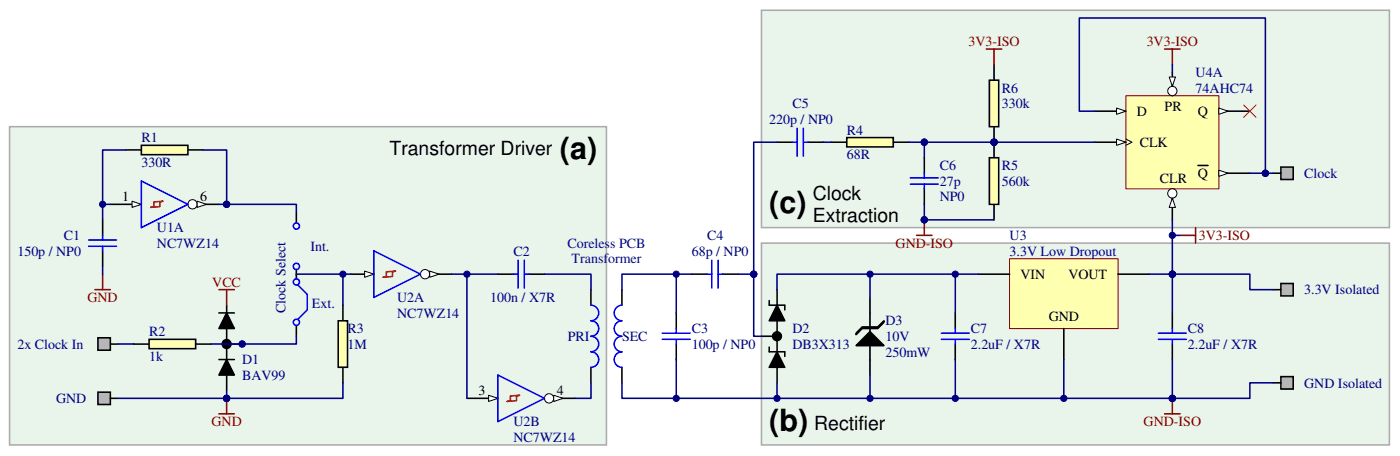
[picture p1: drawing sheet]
<svg xmlns="http://www.w3.org/2000/svg" width="379mm" height="123mm" viewBox="0 0 379 123" stroke-linecap="round" stroke-linejoin="round" font-family="sans-serif">
<path d="M2.6 34.2h161.5v86h-161.5z" fill-rule="evenodd" fill="#e9f5eb"/>
<path d="M2.6 34.2h161.5v86h-161.5z" fill="none" stroke="#ababab" stroke-width=".42"/>
<path d="M206 2.8h169.8v58.7h-169.8z" fill-rule="evenodd" fill="#e9f5eb"/>
<path d="M206 2.8h169.8v58.7h-169.8z" fill="none" stroke="#ababab" stroke-width=".42"/>
<path d="M206 65.7h169.8v54.5h-169.8z" fill-rule="evenodd" fill="#e9f5eb"/>
<path d="M206 65.7h169.8v54.5h-169.8z" fill="none" stroke="#ababab" stroke-width=".42"/>
<path d="M159.9 78.3v4.1M168.2 78.3v4.1M159.9 99.2v4.2M168.2 99.2v4.2M258.4 84.5v4.3M258.4 92.9v4.2" fill="none" stroke="#000" stroke-width=".42"/>
<path d="M159.9 82.4a2.11 2.11 0 0 1 2.1 2.2 2.11 2.11 0 0 1-2.1 2.1 2.1 2.1 0 0 1 2.1 2.1 2.1 2.1 0 0 1-2.1 2 2.1 2.1 0 0 1 2.1 2.1 2.1 2.1 0 0 1-2.1 2.1 2.1 2.1 0 0 1 2.1 2.1 2.1 2.1 0 0 1-2.1 2.1M168.2 82.4a2.11 2.11 0 0 0-2.1 2.2 2.11 2.11 0 0 0 2.1 2.1 2.1 2.1 0 0 0-2.1 2.1 2.1 2.1 0 0 0 2.1 2 2.1 2.1 0 0 0-2.1 2.1 2.1 2.1 0 0 0 2.1 2.1 2.1 2.1 0 0 0-2.1 2.1 2.1 2.1 0 0 0 2.1 2.1M254.6 91.7h7.6M254.6 90h7.6M258.4 88.8v1.2M258.4 91.7v1.2" fill="none" stroke="#00f" stroke-width=".42"/>
<path d="M258.4 74.1v10.4" fill="none" stroke="#000080" stroke-width=".42"/>
<circle cx="258.4" cy="74.1" r=".84" fill="#000080"/>
<circle cx="258.4" cy="74.1" r=".84" fill="none" stroke="#000080" stroke-width=".27"/>
<path d="M182.9 84.5v4.3M182.9 92.9v4.2" fill="none" stroke="#000" stroke-width=".42"/>
<path d="M179.1 90h7.6M179.1 91.7h7.6M182.9 88.8v1.2M182.9 91.7v1.2" fill="none" stroke="#00f" stroke-width=".42"/>
<path d="M273.1 69.9h29.4v18.9h-29.4z" fill="#ffffb0"/>
<path d="M273.1 69.9h29.4v18.9h-29.4z" fill="none" stroke="#800000" stroke-width=".27"/>
<path d="M264.7 74.1h8.4M302.4 74.1h8.4M287.8 88.8v8.3M317.1 84.5v4.3M317.1 92.9v4.2" fill="none" stroke="#000" stroke-width=".42"/>
<path d="M313.4 91.7h7.5M313.4 90h7.5M317.1 88.8v1.2M317.1 91.7v1.2" fill="none" stroke="#00f" stroke-width=".42"/>
<path d="M258.4 97.1v10.5" fill="none" stroke="#000080" stroke-width=".42"/>
<circle cx="258.4" cy="107.6" r=".84" fill="#000080"/>
<circle cx="258.4" cy="107.6" r=".84" fill="none" stroke="#000080" stroke-width=".27"/>
<path d="M182.9 74.1v10.4" fill="none" stroke="#000080" stroke-width=".42"/>
<circle cx="182.9" cy="74.1" r=".83" fill="#000080"/>
<circle cx="182.9" cy="74.1" r=".83" fill="none" stroke="#000080" stroke-width=".27"/>
<path d="M134.7 74.1h4.2M143.1 74.1h4.2M187.1 74.1h4.2M195.5 74.1h4.2M233.2 88.3h4.2l1.7-1.6v.4l-1.7 1.7h-4.2l-1.6 1.6v-.4zM235.3 89.6l3.8 3.8h-7.5zM235.3 80.3v21" fill="none" stroke="#000" stroke-width=".42"/>
<path d="M138.9 74.1h1.3M140.2 70.3v7.5M141.8 74.1h1.3M141.8 70.3v7.5M191.3 74.1h1.3M192.6 70.3v7.5M194.3 74.1h1.2M194.3 70.3v7.5" fill="none" stroke="#00f" stroke-width=".42"/>
<g fill="#000">
<path d="M235.3 89.6l3.8 3.8h-7.5z"/>
<path d="M233.2 88.3h4.2l1.7-1.6v.4l-1.7 1.7h-4.2l-1.6 1.6v-.4z" fill-rule="evenodd"/>
</g>
<path d="M235.3 101.3v6.3" fill="none" stroke="#000080" stroke-width=".42"/>
<circle cx="235.3" cy="107.6" r=".84" fill="#000080"/>
<circle cx="235.3" cy="107.6" r=".84" fill="none" stroke="#000080" stroke-width=".27"/>
<path d="M210.2 78.3v4.1M206 90.8h4.2M208.1 93.8v1.2h4.2v1.3M208.1 81.2v1.2h4.2v1.3M210.2 95l2.1 4.2h-4.2zM210.2 82.4l2.1 4.3h-4.2zM210.2 86.7v8.3M210.2 99.2v4.2" fill="none" stroke="#000" stroke-width=".42"/>
<g fill="#000">
<path d="M210.2 95l2.1 4.2h-4.2zM210.2 82.4l2.1 4.3h-4.2z"/>
<circle cx="210.2" cy="90.8" r="1.26"/>
</g>
<circle cx="210.2" cy="90.8" r="1.26" fill="none" stroke="#000" stroke-width=".27"/>
<path d="M182.9 97.1v10.5" fill="none" stroke="#000080" stroke-width=".42"/>
<circle cx="182.9" cy="107.6" r=".83" fill="#000080"/>
<circle cx="182.9" cy="107.6" r=".83" fill="none" stroke="#000080" stroke-width=".27"/>
<path d="M187.1 74.1h-18.9v4.2M210.2 103.4v4.2" fill="none" stroke="#000080" stroke-width=".42"/>
<circle cx="210.2" cy="107.6" r=".83" fill="#000080"/>
<circle cx="210.2" cy="107.6" r=".83" fill="none" stroke="#000080" stroke-width=".27"/>
<path d="M235.3 74.1v6.2" fill="none" stroke="#000080" stroke-width=".42"/>
<circle cx="235.3" cy="74.1" r=".84" fill="#000080"/>
<circle cx="235.3" cy="74.1" r=".84" fill="none" stroke="#000080" stroke-width=".27"/>
<path d="M94.9 74.1h6.2" fill="none" stroke="#000" stroke-width=".42"/>
<path d="M98.6 73.2l2.5 .9-2.5 .8z" fill="#fff"/>
<path d="M98.6 73.2l2.5 .9-2.5 .8z" fill="none" stroke="#000" stroke-width=".27"/>
<path d="M113.7 74.1h8.4" fill="none" stroke="#000" stroke-width=".42"/>
<circle cx="115" cy="74.1" r="1.26" fill="#fff"/>
<circle cx="115" cy="74.1" r="1.26" fill="none" stroke="#000" stroke-width=".27"/>
<path d="M116.2 73.2l2.6 .9-2.6 .8z" fill="#fff"/>
<path d="M116.2 73.2l2.6 .9-2.6 .8z" fill="none" stroke="#000" stroke-width=".27"/>
<path d="M101.1 67.8l12.6 6.3-12.6 6.2z" fill="none" stroke="#00f" stroke-width=".42"/>
<path d="M104.5 73.4l2.5-.2-.8 .2v1.3l-2.5 .2 .8-.2z" fill="none" stroke="#f00" stroke-width=".42"/>
<path d="M147.3 107.6h8.4" fill="none" stroke="#000" stroke-width=".42"/>
<circle cx="148.5" cy="107.6" r="1.26" fill="#fff"/>
<circle cx="148.5" cy="107.6" r="1.26" fill="none" stroke="#000" stroke-width=".27"/>
<path d="M149.8 106.8l2.5 .8-2.5 .9z" fill="#fff"/>
<path d="M149.8 106.8l2.5 .8-2.5 .9z" fill="none" stroke="#000" stroke-width=".27"/>
<path d="M126.3 107.6h8.4" fill="none" stroke="#000" stroke-width=".42"/>
<path d="M132.2 106.8l2.5 .8-2.5 .9z" fill="#fff"/>
<path d="M132.2 106.8l2.5 .8-2.5 .9z" fill="none" stroke="#000" stroke-width=".27"/>
<path d="M134.7 101.3l12.6 6.3-12.6 6.3z" fill="none" stroke="#00f" stroke-width=".42"/>
<path d="M138.1 107l2.5-.2-.9 .2v1.2l-2.5 .3 .9-.3z" fill="none" stroke="#f00" stroke-width=".42"/>
<path d="M122.1 74.1h12.6M147.3 74.1h12.6v4.2" fill="none" stroke="#000080" stroke-width=".42"/>
<path d="M29.9 55.2h8.3" fill="none" stroke="#000" stroke-width=".42"/>
<path d="M35.7 54.4l2.5 .8-2.5 .8z" fill="#fff"/>
<path d="M35.7 54.4l2.5 .8-2.5 .8z" fill="none" stroke="#000" stroke-width=".27"/>
<path d="M50.8 55.2h8.4" fill="none" stroke="#000" stroke-width=".42"/>
<circle cx="52.1" cy="55.2" r="1.25" fill="#fff"/>
<circle cx="52.1" cy="55.2" r="1.25" fill="none" stroke="#000" stroke-width=".27"/>
<path d="M53.3 54.4l2.5 .8-2.5 .8z" fill="#fff"/>
<path d="M53.3 54.4l2.5 .8-2.5 .8z" fill="none" stroke="#000" stroke-width=".27"/>
<path d="M38.2 48.9l12.6 6.3-12.6 6.3zM24 66.5h7.5M24 64.8h7.5M27.8 63.6v1.2M27.8 66.5v1.3" fill="none" stroke="#00f" stroke-width=".42"/>
<path d="M41.6 54.6l2.5-.2-.8 .2v1.2l-2.5 .2 .8-.2z" fill="none" stroke="#f00" stroke-width=".42"/>
<path d="M27.8 59.4v4.2M34 40.5h4.2M50.8 40.5h4.2M27.8 67.8v4.2" fill="none" stroke="#000" stroke-width=".42"/>
<path d="M38.2 39.3h12.6v2.5h-12.6z" fill-rule="evenodd" fill="#ffffb0"/>
<path d="M38.2 39.3h12.6v2.5h-12.6z" fill="none" stroke="#000" stroke-width=".42"/>
<path d="M25.7 78.3h4.2M27.8 74.1v4.2" fill="none" stroke="#800000" stroke-width=".42"/>
<path d="M27.8 72v2.1M159.9 103.4v4.2h-4.2" fill="none" stroke="#000080" stroke-width=".42"/>
<path d="M346.5 76.6h3.3v3.3h-3.3z" fill-rule="evenodd" fill="#b7b7b7"/>
<path d="M344.4 78.3h2.1M346.5 76.6h3.3v3.3h-3.3z" fill="none" stroke="#000" stroke-width=".42"/>
<path d="M264.7 74.1h-54.5v4.2" fill="none" stroke="#000080" stroke-width=".42"/>
<path d="M346.5 101.7h3.3v3.4h-3.3z" fill-rule="evenodd" fill="#b7b7b7"/>
<path d="M344.4 103.4h2.1M346.5 101.7h3.3v3.4h-3.3z" fill="none" stroke="#000" stroke-width=".42"/>
<path d="M317.1 97.1v10.5" fill="none" stroke="#000080" stroke-width=".42"/>
<circle cx="317.1" cy="107.6" r=".84" fill="#000080"/>
<circle cx="317.1" cy="107.6" r=".84" fill="none" stroke="#000080" stroke-width=".27"/>
<path d="M126.3 74.1v33.5" fill="none" stroke="#000080" stroke-width=".42"/>
<circle cx="126.3" cy="74.1" r=".84" fill="#000080"/>
<circle cx="126.3" cy="74.1" r=".84" fill="none" stroke="#000080" stroke-width=".27"/>
<path d="M287.8 97.1v10.5" fill="none" stroke="#000080" stroke-width=".42"/>
<circle cx="287.8" cy="107.6" r=".84" fill="#000080"/>
<circle cx="287.8" cy="107.6" r=".84" fill="none" stroke="#000080" stroke-width=".27"/>
<path d="M168.2 103.4v4.2h148.9" fill="none" stroke="#000080" stroke-width=".42"/>
<circle cx="317.1" cy="107.6" r=".84" fill="#000080"/>
<circle cx="317.1" cy="107.6" r=".84" fill="none" stroke="#000080" stroke-width=".27"/>
<path d="M317.1 74.1v10.4" fill="none" stroke="#000080" stroke-width=".42"/>
<circle cx="317.1" cy="74.1" r=".84" fill="#000080"/>
<circle cx="317.1" cy="74.1" r=".84" fill="none" stroke="#000080" stroke-width=".27"/>
<path d="M310.8 74.1h6.3" fill="none" stroke="#000080" stroke-width=".42"/>
<circle cx="317.1" cy="74.1" r=".84" fill="#000080"/>
<circle cx="317.1" cy="74.1" r=".84" fill="none" stroke="#000080" stroke-width=".27"/>
<path d="M27.8 55.2h2.1" fill="none" stroke="#000080" stroke-width=".42"/>
<circle cx="27.8" cy="55.2" r=".83" fill="#000080"/>
<circle cx="27.8" cy="55.2" r=".83" fill="none" stroke="#000080" stroke-width=".27"/>
<path d="M80.2 57.3v2.9M80.2 72.8v2.5M80.2 87.9v2.9" fill="none" stroke="#000" stroke-width=".42"/>
<circle cx="80.2" cy="74.1" r=".21" fill="#000"/>
<g fill="none" stroke="#00f" stroke-width=".42">
<path d="M80.6 77l2.5 2.5v4.2l-2.5 2.5"/>
<circle cx="80.2" cy="61.1" r=".84"/>
<circle cx="80.2" cy="72" r=".84"/>
<circle cx="80.2" cy="76.2" r=".84"/>
<circle cx="80.2" cy="87.1" r=".84"/>
</g>
<path d="M59.2 55.2h2.1" fill="none" stroke="#000080" stroke-width=".42"/>
<circle cx="61.3" cy="55.2" r=".83" fill="#000080"/>
<circle cx="61.3" cy="55.2" r=".83" fill="none" stroke="#000080" stroke-width=".27"/>
<path d="M61.3 55.2h18.9v2.1" fill="none" stroke="#000080" stroke-width=".42"/>
<circle cx="61.3" cy="55.2" r=".83" fill="#000080"/>
<circle cx="61.3" cy="55.2" r=".83" fill="none" stroke="#000080" stroke-width=".27"/>
<path d="M26.5 91.2h3.4v3.4h-3.4z" fill-rule="evenodd" fill="#b7b7b7"/>
<path d="M26.5 91.2h3.4v3.4h-3.4zM29.9 92.9h2.1" fill="none" stroke="#000" stroke-width=".42"/>
<path d="M26.5 105.9h3.4v3.4h-3.4z" fill-rule="evenodd" fill="#b7b7b7"/>
<path d="M59.2 97.1h4.2M59.2 84.5h4.2M61.3 97.1l2.1 4.2h-4.2zM61.3 84.5l2.1 4.3h-4.2zM61.3 82.4v2.1M61.3 88.8v8.3M61.3 92.9h4.2M26.5 105.9h3.4v3.4h-3.4zM29.9 107.6h2.1M61.3 101.3v4.2" fill="none" stroke="#000" stroke-width=".42"/>
<path d="M61.3 84.5l2.1 4.3h-4.2zM61.3 97.1l2.1 4.2h-4.2z" fill="#000"/>
<circle cx="65.5" cy="92.9" r=".84" fill="#000080"/>
<circle cx="65.5" cy="92.9" r=".84" fill="none" stroke="#000080" stroke-width=".27"/>
<circle cx="61.3" cy="92.9" r="1.26" fill="#000"/>
<circle cx="61.3" cy="92.9" r="1.26" fill="none" stroke="#000" stroke-width=".27"/>
<circle cx="65.5" cy="92.9" r=".84" fill="#000080"/>
<circle cx="65.5" cy="92.9" r=".84" fill="none" stroke="#000080" stroke-width=".27"/>
<path d="M59.2 78.3h4.2M61.3 78.3v4.1" fill="none" stroke="#800000" stroke-width=".42"/>
<path d="M32 92.9h4.1M80.2 90.8v2.1h-23.1" fill="none" stroke="#000080" stroke-width=".42"/>
<path d="M36.1 92.9h4.2M52.9 92.9h4.2" fill="none" stroke="#000" stroke-width=".42"/>
<path d="M40.3 91.7h12.6v2.5h-12.6z" fill-rule="evenodd" fill="#ffffb0"/>
<path d="M210.2 38.4h4.2M218.6 38.4h4.2M40.3 91.7h12.6v2.5h-12.6z" fill="none" stroke="#000" stroke-width=".42"/>
<path d="M210.2 38.4h-6.3v35.7M34 40.5h-6.2v18.9" fill="none" stroke="#000080" stroke-width=".42"/>
<path d="M214.4 38.4h1.2M215.6 34.6v7.6M217.3 38.4h1.3M217.3 34.6v7.6" fill="none" stroke="#00f" stroke-width=".42"/>
<circle cx="203.9" cy="74.1" r=".84" fill="#000080"/>
<circle cx="203.9" cy="74.1" r=".84" fill="none" stroke="#000080" stroke-width=".27"/>
<path d="M224.9 38.4h4.2M241.6 38.4h4.2" fill="none" stroke="#000" stroke-width=".42"/>
<path d="M229.1 37.2h12.5v2.5h-12.5z" fill-rule="evenodd" fill="#ffffb0"/>
<path d="M229.1 37.2h12.5v2.5h-12.5zM250 42.6v4.2M250 51v4.2" fill="none" stroke="#000" stroke-width=".42"/>
<path d="M246.3 48.1h7.5M246.3 49.7h7.5M250 46.8v1.3M250 49.7v1.3" fill="none" stroke="#00f" stroke-width=".42"/>
<path d="M59.2 111.8h4.2M61.3 107.6v4.2" fill="none" stroke="#800000" stroke-width=".42"/>
<circle cx="61.3" cy="107.6" r=".83" fill="#000080"/>
<circle cx="61.3" cy="107.6" r=".83" fill="none" stroke="#000080" stroke-width=".27"/>
<path d="M32 107.6h29.3" fill="none" stroke="#000080" stroke-width=".42"/>
<circle cx="61.3" cy="107.6" r=".83" fill="#000080"/>
<circle cx="61.3" cy="107.6" r=".83" fill="none" stroke="#000080" stroke-width=".27"/>
<path d="M61.3 105.5v2.1" fill="none" stroke="#000080" stroke-width=".42"/>
<circle cx="61.3" cy="107.6" r=".83" fill="#000080"/>
<circle cx="61.3" cy="107.6" r=".83" fill="none" stroke="#000080" stroke-width=".27"/>
<path d="M315 111.8h4.2M317.1 107.6v4.2" fill="none" stroke="#800000" stroke-width=".42"/>
<circle cx="317.1" cy="107.6" r=".84" fill="#000080"/>
<circle cx="317.1" cy="107.6" r=".84" fill="none" stroke="#000080" stroke-width=".27"/>
<path d="M203.9 74.1v16.7h2.1" fill="none" stroke="#000080" stroke-width=".42"/>
<circle cx="203.9" cy="74.1" r=".84" fill="#000080"/>
<circle cx="203.9" cy="74.1" r=".84" fill="none" stroke="#000080" stroke-width=".27"/>
<path d="M199.7 74.1h4.2" fill="none" stroke="#000080" stroke-width=".42"/>
<circle cx="203.9" cy="74.1" r=".84" fill="#000080"/>
<circle cx="203.9" cy="74.1" r=".84" fill="none" stroke="#000080" stroke-width=".27"/>
<path d="M55 40.5h6.3v14.7" fill="none" stroke="#000080" stroke-width=".42"/>
<circle cx="61.3" cy="55.2" r=".83" fill="#000080"/>
<circle cx="61.3" cy="55.2" r=".83" fill="none" stroke="#000080" stroke-width=".27"/>
<path d="M250 59.4v4.2M247.9 63.6h4.2" fill="none" stroke="#800000" stroke-width=".42"/>
<circle cx="250" cy="59.4" r=".84" fill="#000080"/>
<circle cx="250" cy="59.4" r=".84" fill="none" stroke="#000080" stroke-width=".27"/>
<path d="M222.8 38.4h2.1" fill="none" stroke="#000080" stroke-width=".42"/>
<path d="M268.9 38.4v4.2" fill="none" stroke="#000" stroke-width=".42"/>
<circle cx="268.9" cy="38.4" r=".84" fill="#000080"/>
<circle cx="268.9" cy="38.4" r=".84" fill="none" stroke="#000080" stroke-width=".27"/>
<path d="M268.9 55.2v4.2" fill="none" stroke="#000" stroke-width=".42"/>
<path d="M267.6 42.6h2.6v12.6h-2.6z" fill-rule="evenodd" fill="#ffffb0"/>
<path d="M267.6 42.6h2.6v12.6h-2.6z" fill="none" stroke="#000" stroke-width=".42"/>
<circle cx="268.9" cy="38.4" r=".84" fill="#000080"/>
<circle cx="268.9" cy="38.4" r=".84" fill="none" stroke="#000080" stroke-width=".27"/>
<path d="M268.9 17.5v4.2M268.9 34.2v4.2" fill="none" stroke="#000" stroke-width=".42"/>
<circle cx="268.9" cy="38.4" r=".84" fill="#000080"/>
<circle cx="268.9" cy="38.4" r=".84" fill="none" stroke="#000080" stroke-width=".27"/>
<path d="M267.6 21.7h2.6v12.5h-2.6z" fill-rule="evenodd" fill="#ffffb0"/>
<path d="M267.6 21.7h2.6v12.5h-2.6z" fill="none" stroke="#000" stroke-width=".42"/>
<circle cx="268.9" cy="38.4" r=".84" fill="#000080"/>
<circle cx="268.9" cy="38.4" r=".84" fill="none" stroke="#000080" stroke-width=".27"/>
<path d="M250 38.4v4.2" fill="none" stroke="#000080" stroke-width=".42"/>
<circle cx="250" cy="38.4" r=".84" fill="#000080"/>
<circle cx="250" cy="38.4" r=".84" fill="none" stroke="#000080" stroke-width=".27"/>
<path d="M250 38.4h18.9" fill="none" stroke="#000080" stroke-width=".42"/>
<circle cx="250" cy="38.4" r=".84" fill="#000080"/>
<circle cx="250" cy="38.4" r=".84" fill="none" stroke="#000080" stroke-width=".27"/>
<circle cx="268.9" cy="38.4" r=".84" fill="#000080"/>
<circle cx="268.9" cy="38.4" r=".84" fill="none" stroke="#000080" stroke-width=".27"/>
<path d="M266.8 13.3h4.2M268.9 13.3v4.2M319.2 63.6h4.2M323.4 61.5v4.2" fill="none" stroke="#800000" stroke-width=".42"/>
<path d="M304.6 25.9h25.1v25.1h-25.1z" fill="#ffffb0"/>
<path d="M304.6 25.9h25.1v25.1h-25.1z" fill="none" stroke="#800000" stroke-width=".27"/>
<path d="M317.1 19.6v6.2" fill="none" stroke="#000" stroke-width=".42"/>
<circle cx="317.1" cy="24.6" r="1.25" fill="#fff"/>
<circle cx="317.1" cy="24.6" r="1.25" fill="none" stroke="#000" stroke-width=".27"/>
<path d="M316.3 20.8h1.7l-.9 2.5z" fill="#fff"/>
<path d="M304.6 37.6l1.6 .8-1.6 .9M316.3 20.8h1.7l-.9 2.5z" fill="none" stroke="#000" stroke-width=".27"/>
<path d="M296.2 38.4h8.4" fill="none" stroke="#000" stroke-width=".42"/>
<path d="M302 37.6l2.6 .8-2.6 .9z" fill="#fff"/>
<path d="M302 37.6l2.6 .8-2.6 .9z" fill="none" stroke="#000" stroke-width=".27"/>
<path d="M296.2 30h8.4" fill="none" stroke="#000" stroke-width=".42"/>
<path d="M302 29.2l2.6 .8-2.6 .9z" fill="#fff"/>
<path d="M302 29.2l2.6 .8-2.6 .9z" fill="none" stroke="#000" stroke-width=".27"/>
<path d="M317.1 51v8.4" fill="none" stroke="#000" stroke-width=".42"/>
<circle cx="317.1" cy="52.3" r="1.26" fill="#fff"/>
<circle cx="317.1" cy="52.3" r="1.26" fill="none" stroke="#000" stroke-width=".27"/>
<path d="M317.1 53.5l.9 2.5h-1.7z" fill="#fff"/>
<path d="M317.1 53.5l.9 2.5h-1.7z" fill="none" stroke="#000" stroke-width=".27"/>
<path d="M329.7 30h8.4" fill="none" stroke="#000" stroke-width=".42"/>
<path d="M329.7 29.2l2.5 .8-2.5 .9z" fill="#fff"/>
<path d="M329.7 29.2l2.5 .8-2.5 .9z" fill="none" stroke="#000" stroke-width=".27"/>
<path d="M329.7 46.8h8.4" fill="none" stroke="#000" stroke-width=".42"/>
<path d="M329.7 46l2.5 .8-2.5 .8z" fill="#fff"/>
<path d="M329.7 46l2.5 .8-2.5 .8z" fill="none" stroke="#000" stroke-width=".27"/>
<path d="M324 44.7h2.8" fill="none" stroke="#000" stroke-width=".42"/>
<path d="M317.1 59.4v14.7" fill="none" stroke="#000080" stroke-width=".42"/>
<circle cx="317.1" cy="74.1" r=".84" fill="#000080"/>
<circle cx="317.1" cy="74.1" r=".84" fill="none" stroke="#000080" stroke-width=".27"/>
<path d="M268.9 38.4h27.3" fill="none" stroke="#000080" stroke-width=".42"/>
<circle cx="268.9" cy="38.4" r=".84" fill="#000080"/>
<circle cx="268.9" cy="38.4" r=".84" fill="none" stroke="#000080" stroke-width=".27"/>
<path d="M315 13.3h4.2M317.1 13.3v4.2" fill="none" stroke="#800000" stroke-width=".42"/>
<path d="M336.4 28.4l3.4 3.3M339.8 28.4l-3.4 3.3" fill="none" stroke="#f00" stroke-width=".27"/>
<path d="M245.8 38.4h4.2" fill="none" stroke="#000080" stroke-width=".42"/>
<circle cx="250" cy="38.4" r=".84" fill="#000080"/>
<circle cx="250" cy="38.4" r=".84" fill="none" stroke="#000080" stroke-width=".27"/>
<path d="M250 59.4h18.9" fill="none" stroke="#000080" stroke-width=".42"/>
<circle cx="250" cy="59.4" r=".84" fill="#000080"/>
<circle cx="250" cy="59.4" r=".84" fill="none" stroke="#000080" stroke-width=".27"/>
<path d="M250 55.2v4.2" fill="none" stroke="#000080" stroke-width=".42"/>
<circle cx="250" cy="59.4" r=".84" fill="#000080"/>
<circle cx="250" cy="59.4" r=".84" fill="none" stroke="#000080" stroke-width=".27"/>
<path d="M317.1 17.5v2.1" fill="none" stroke="#000080" stroke-width=".42"/>
<path d="M346.5 45.1h3.3v3.4h-3.3z" fill-rule="evenodd" fill="#b7b7b7"/>
<path d="M344.4 46.8h2.1M346.5 45.1h3.3v3.4h-3.3z" fill="none" stroke="#000" stroke-width=".42"/>
<path d="M342.3 46.8h2.1" fill="none" stroke="#000080" stroke-width=".42"/>
<circle cx="342.3" cy="46.8" r=".83" fill="#000080"/>
<circle cx="342.3" cy="46.8" r=".83" fill="none" stroke="#000080" stroke-width=".27"/>
<path d="M296.2 30h-4.2v-25.1h50.3v41.9" fill="none" stroke="#000080" stroke-width=".42"/>
<circle cx="342.3" cy="46.8" r=".83" fill="#000080"/>
<circle cx="342.3" cy="46.8" r=".83" fill="none" stroke="#000080" stroke-width=".27"/>
<path d="M338.1 46.8h4.2" fill="none" stroke="#000080" stroke-width=".42"/>
<circle cx="342.3" cy="46.8" r=".83" fill="#000080"/>
<circle cx="342.3" cy="46.8" r=".83" fill="none" stroke="#000080" stroke-width=".27"/>
<path d="M317.1 74.1h21v4.2h6.3" fill="none" stroke="#000080" stroke-width=".42"/>
<circle cx="317.1" cy="74.1" r=".84" fill="#000080"/>
<circle cx="317.1" cy="74.1" r=".84" fill="none" stroke="#000080" stroke-width=".27"/>
<path d="M344.4 103.4h-6.3v4.2h-21" fill="none" stroke="#000080" stroke-width=".42"/>
<circle cx="317.1" cy="107.6" r=".84" fill="#000080"/>
<circle cx="317.1" cy="107.6" r=".84" fill="none" stroke="#000080" stroke-width=".27"/>
<path d="M317.1 63.6h2.1" fill="none" stroke="#000080" stroke-width=".42"/>
<circle cx="317.1" cy="63.6" r=".84" fill="#000080"/>
<circle cx="317.1" cy="63.6" r=".84" fill="none" stroke="#000080" stroke-width=".27"/>
<path d="M92.8 82.4v4.3M92.8 99.2v4.2" fill="none" stroke="#000" stroke-width=".42"/>
<path d="M91.5 86.7h2.5v12.5h-2.5z" fill-rule="evenodd" fill="#ffffb0"/>
<path d="M91.5 86.7h2.5v12.5h-2.5z" fill="none" stroke="#000" stroke-width=".42"/>
<path d="M80.2 74.1h14.7M92.8 103.4v4.2h-31.5" fill="none" stroke="#000080" stroke-width=".42"/>
<circle cx="61.3" cy="107.6" r=".83" fill="#000080"/>
<circle cx="61.3" cy="107.6" r=".83" fill="none" stroke="#000080" stroke-width=".27"/>
<path d="M92.8 74.1v8.3" fill="none" stroke="#000080" stroke-width=".42"/>
<circle cx="92.8" cy="74.1" r=".83" fill="#000080"/>
<circle cx="92.8" cy="74.1" r=".83" fill="none" stroke="#000080" stroke-width=".27"/>
<g font-size="8.3">
<text x="151.5" y="43">(a)</text>
<text x="208.1" y="57.7">(c)</text>
<text x="208.1" y="116.4">(b)</text>
</g>
<g font-size="5.2">
<text x="105.4" y="41.9">Transformer Driver</text>
<text x="219.8" y="54.1">Clock</text>
<text x="219.8" y="60">Extraction</text>
<text x="220.3" y="116.2">Rectifier</text>
</g>
<g font-size="3.8" fill="#800000">
<text x="262" y="12.4">3V3-ISO</text>
<text x="310.2" y="12.4">3V3-ISO</text>
<text x="324.3" y="64.9">3V3-ISO</text>
<text x="242.3" y="67">GND-ISO</text>
<text x="57.4" y="77.4">VCC</text>
<text x="23.7" y="81.6">GND</text>
<text x="57.2" y="115.2">GND</text>
<text x="309.4" y="115.2">GND-ISO</text>
</g>
<g font-size="3.8" fill="#000080">
<text x="323.4" y="20.8">U4A</text>
<text x="214.4" y="29.2">C5</text>
<text x="271" y="25">R6</text>
<text x="271" y="29.2">330k</text>
<text x="323.4" y="25">74AHC74</text>
<text x="208.1" y="33.4">220p / NP0</text>
<text x="38.3" y="38.5">R1</text>
<text x="229.1" y="36.3">R4</text>
<text x="38.3" y="45.2">330R</text>
<text x="229.1" y="43.1">68R</text>
<text x="254.2" y="46">C6</text>
<text x="271" y="46">R5</text>
<text x="254.2" y="50.2">27p</text>
<text x="271" y="50.2">560k</text>
<text x="352.8" y="48.1">Clock</text>
<text x="254.2" y="54.4">NP0</text>
<text x="17.3" y="64.9">C1</text>
<text x="42.4" y="62.8">U1A</text>
<text x="191.3" y="64.9">C4</text>
<text x="273.1" y="64.9">U3</text>
<text x="4.7" y="69.1">150p / NP0</text>
<text x="42.4" y="67">NC7WZ14</text>
<text x="84" y="67.8">Int.</text>
<text x="138.9" y="69.1">C2</text>
<text x="187.1" y="69.1">68p / NP0</text>
<text x="273.1" y="69.1">3.3V Low Dropout</text>
<text x="84.4" y="83.3">Ext.</text>
<text x="107.5" y="81.6">U2A</text>
<text x="132.6" y="81.6">100n / X7R</text>
<text x="352.8" y="79.5">3.3V Isolated</text>
<text x="77.3" y="84.6" transform="rotate(-90 77.3 84.6)">Clock Select</text>
<text x="107.5" y="85.8">NC7WZ14</text>
<text x="239.6" y="87.9">D3</text>
<text x="4.7" y="94.2">2x Clock In</text>
<text x="40.4" y="90.9">R2</text>
<text x="94" y="90">R3</text>
<text x="94" y="94.2">1M</text>
<text x="153.6" y="92.1">PRI</text>
<text x="168.3" y="92.1">SEC</text>
<text x="187.1" y="90">C3</text>
<text x="187.1" y="94.2">100p / NP0</text>
<text x="214.4" y="90">D2</text>
<text x="214.4" y="94.2">DB3X313</text>
<text x="239.6" y="92.1">10V</text>
<text x="262.6" y="90">C7</text>
<text x="262.6" y="94.2">2.2uF / X7R</text>
<text x="321.3" y="90">C8</text>
<text x="321.3" y="94.2">2.2uF / X7R</text>
<text x="40.4" y="97.6">1k</text>
<text x="65.5" y="98.4">D1</text>
<text x="239.6" y="96.3">250mW</text>
<text x="65.5" y="102.6">BAV99</text>
<text x="352.8" y="104.7">GND Isolated</text>
<text x="15.2" y="108.9">GND</text>
<text x="138.9" y="115.2">U2B</text>
<text x="138.9" y="119.4">NC7WZ14</text>
</g>
<g font-size="3.8">
<text x="307.5" y="31.3">D</text>
<text x="315" y="30.1">PR</text>
<text x="324.1" y="31.3">Q</text>
<text x="308.3" y="39.7">CLK</text>
<text x="313.8" y="49.4">CLR</text>
<text x="324.1" y="48.1">Q</text>
<text x="33" y="54.4">1</text>
<text x="54.2" y="54.4">6</text>
<text x="276" y="75.4">VIN</text>
<text x="289" y="75.4">VOUT</text>
<text x="283.7" y="86.7">GND</text>
<text x="129.5" y="106.8">3</text>
<text x="150.7" y="106.8">4</text>
</g>
<g font-size="3.8" fill="#11037f">
<text x="153.5" y="67">Coreless PCB</text>
<text x="154.6" y="71.2">Transformer</text>
</g>
</svg>
